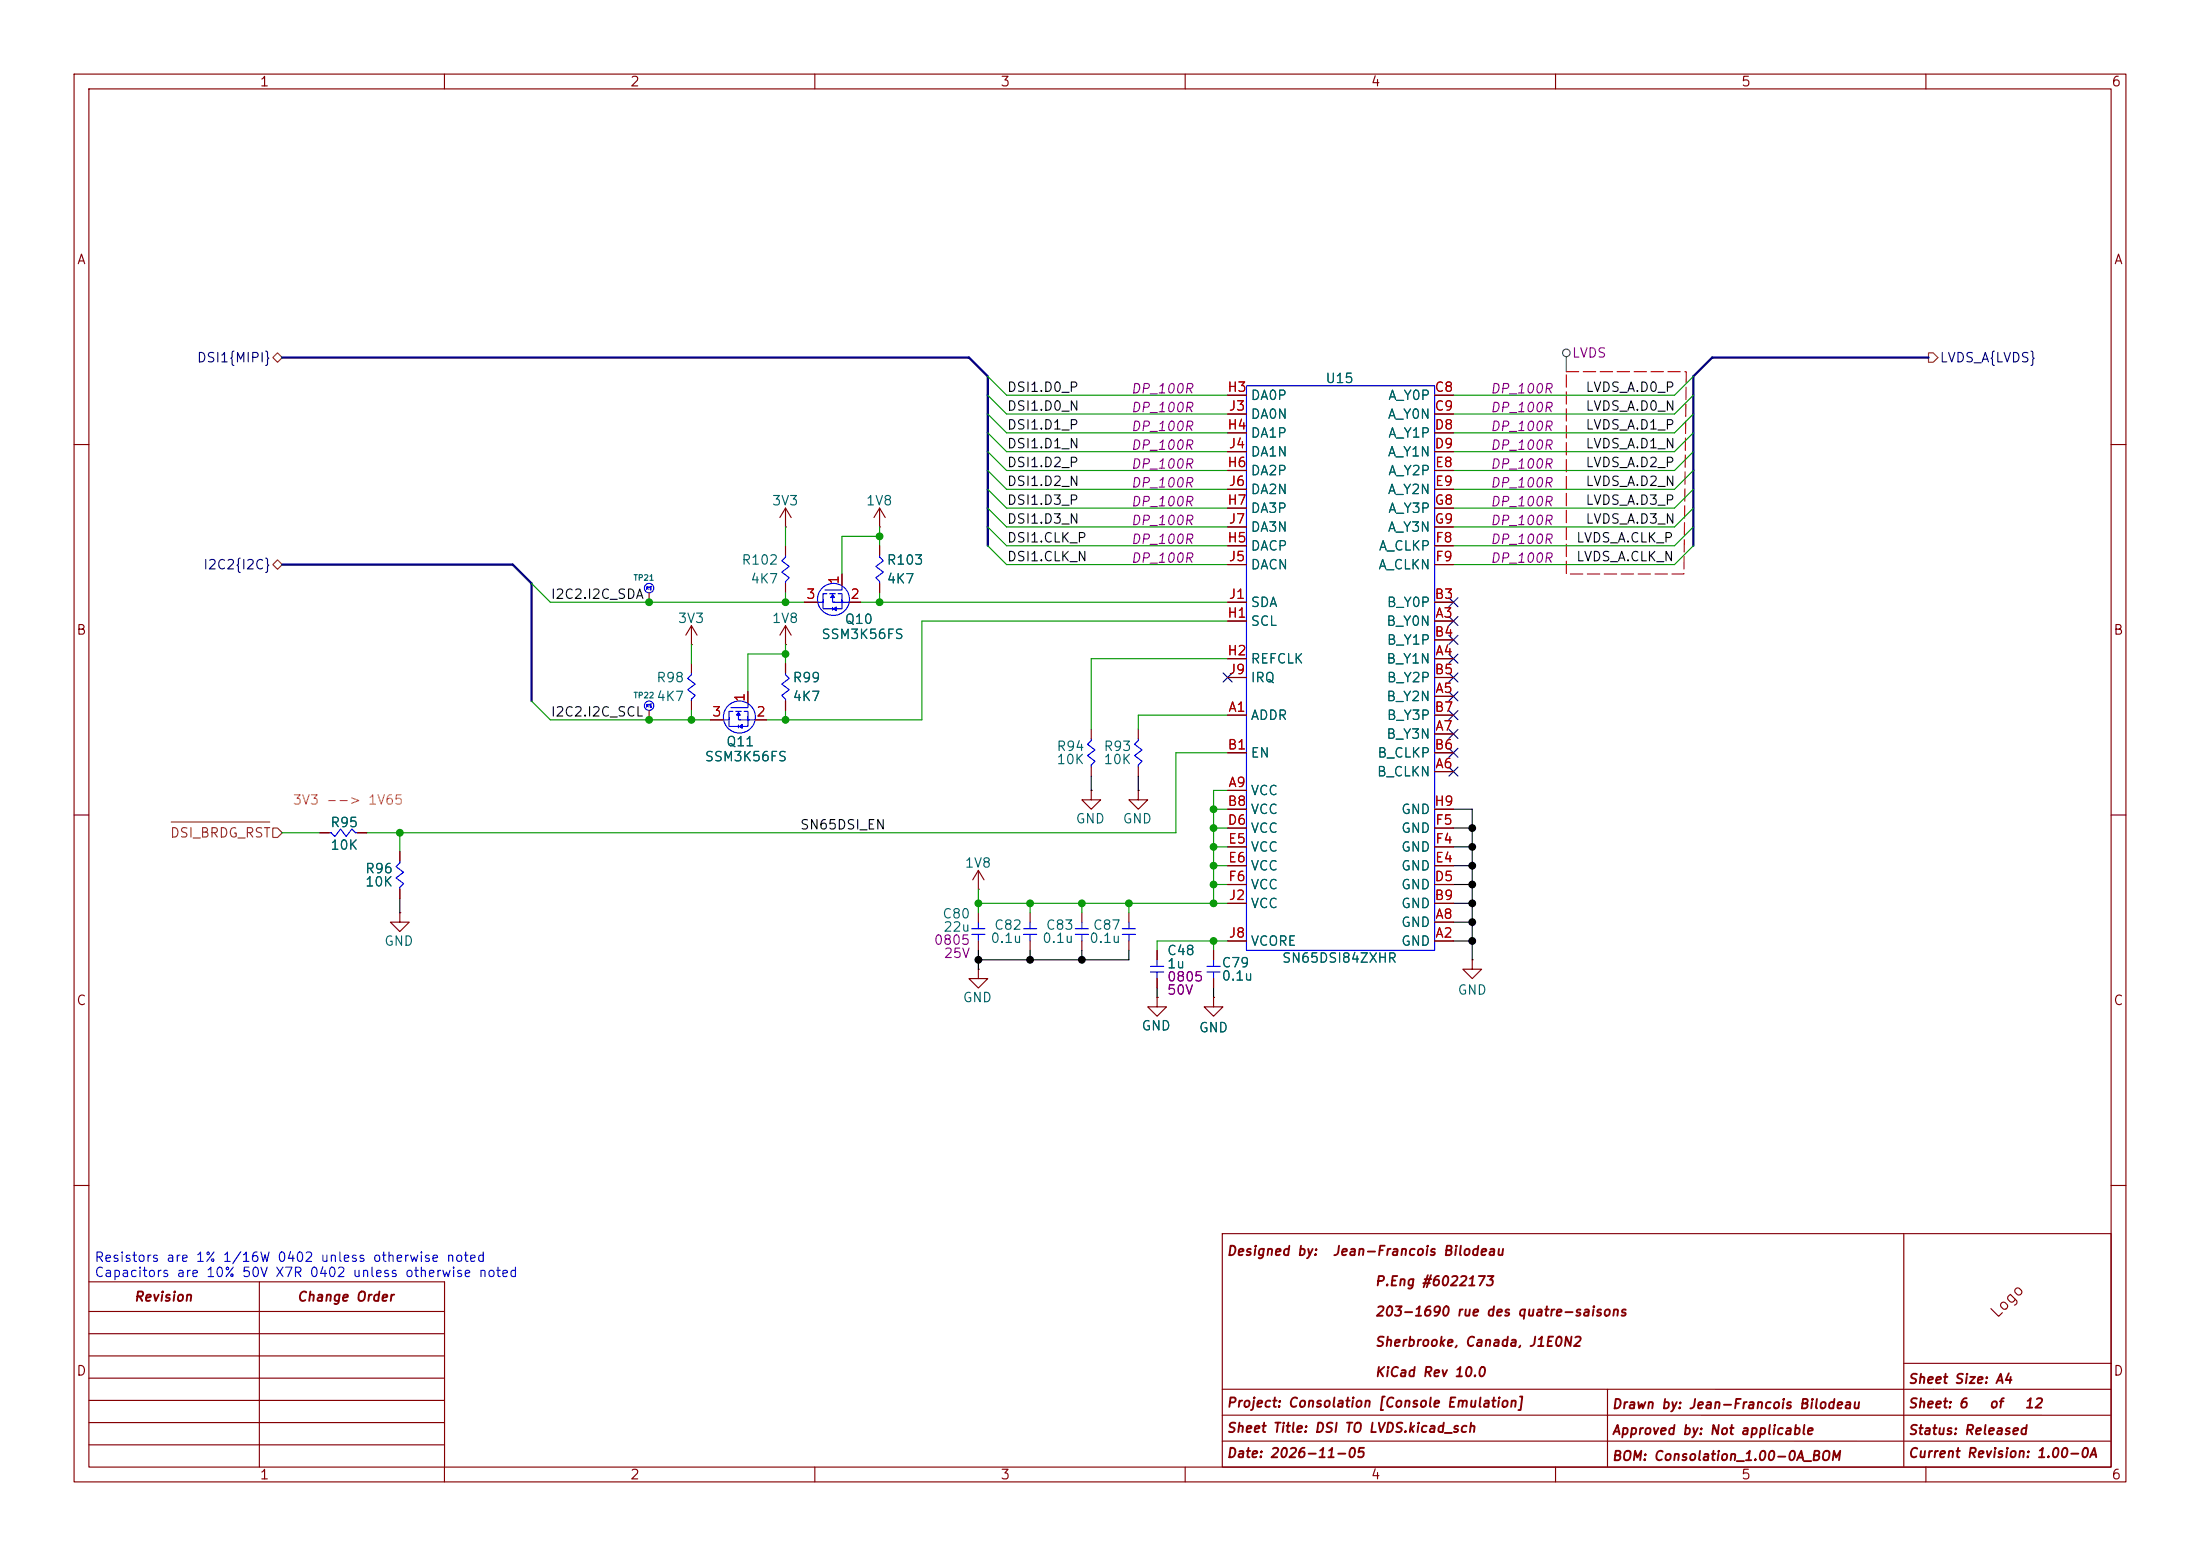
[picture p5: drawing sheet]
<svg xmlns="http://www.w3.org/2000/svg" width="297mm" height="210mm" viewBox="0 0 297 210" stroke-linecap="round" stroke-linejoin="round" font-family="sans-serif">
<g fill="none" stroke="#840000" stroke-width=".15">
<path d="M10 10h277v190h-277zM12 12h273v186h-273zM60 10v2M110 10v2M160 10v2M210 10v2M260 10v2M165.7 53.3h2.6M165.7 55.9h2.6M165.7 58.4h2.6M193.7 53.3h2.5M193.7 55.9h2.5"/>
<path d="M193.7 58.4h2.5M10 60h2M106 71.1h.1M106 68.6l-.7 1.3M106 68.6l.8 1.3M106 68.6v2.5M106 73.7v1.2M106 78.7v1.3M118.7 71.1h.1M118.7 68.6v2.5M118.7 73.7v1.2M118.7 78.7v1.3"/>
<path d="M118.7 68.6l-.7 1.3M118.7 68.6l.8 1.3M165.7 61h2.6M165.7 63.5h2.6M165.7 66h2.6M165.7 73.7h2.6M165.7 76.2h2.6M165.7 68.6h2.6M165.7 71.1h2.6M193.7 61h2.5M193.7 63.5h2.5M193.7 66h2.5"/>
<path d="M193.7 73.7h2.5M193.7 76.2h2.5M193.7 68.6h2.5M193.7 71.1h2.5M285 60h2M87.6 80v1.3M87.6 95.9v1.3M93.3 87h.1M93.3 84.5l-.7 1.2M93.3 84.5l.8 1.2M93.3 84.5v2.5M93.3 89.5v1.3"/>
<path d="M93.3 94.6v1.3M106 87h.1M106 84.5v2.5M106 89.5v1.3M106 94.6v1.3M106 84.5l-.7 1.2M106 84.5l.8 1.2M147.3 98.4v1.3M153.7 98.4v1.3M165.7 96.5h2.6M165.7 83.8h2.6M165.7 88.9h2.6"/>
<path d="M165.7 81.3h2.6M165.7 91.4h2.6M193.7 96.5h2.5M193.7 83.8h2.5M193.7 88.9h2.5M193.7 94h2.5M193.7 99.1h2.5M193.7 81.3h2.5M193.7 86.4h2.5M193.7 91.4h2.5M10 110h2M43.2 112.4h1.2"/>
<path d="M48.3 112.4h1.2M54 114.9v1.3M132.1 117.5l-.8 1.2M132.1 117.5l.7 1.2M132.1 117.5v2.5M147.3 106.7v1.3h1.3l-1.3 1.2-1.3-1.2h1.3M147.3 106.7h.1M147.3 103.5v1.3M153.7 106.7v1.3h1.2l-1.2 1.2-1.3-1.2h1.3M153.7 106.7h.1M153.7 103.5v1.3M165.7 106.7h2.6"/>
<path d="M165.7 101.6h2.6M165.7 109.2h2.6M165.7 119.4h2.6M165.7 111.8h2.6M165.7 116.8h2.6M165.7 114.3h2.6M193.7 104.1h2.5M193.7 101.6h2.5M193.7 109.2h2.5M193.7 119.4h2.5M193.7 111.8h2.5M193.7 116.8h2.5"/>
<path d="M193.7 114.3h2.5M285 110h2M54 123.2v1.3h1.2l-1.2 1.2-1.3-1.2h1.3M54 123.2h.1M54 120v1.3M132.1 130.8v1.3h1.2l-1.2 1.3-1.3-1.3h1.3M132.1 130.8h.1M132.1 120h.1M146 123.2v1.3M146 127v1.3M152.4 123.2v1.3M152.4 127v1.3"/>
<path d="M156.2 134.6v1.3h1.3l-1.3 1.3-1.3-1.3h1.3M156.2 134.6h.1M156.2 128.3v1.2M156.2 132.1v1.3M163.8 134.6v1.3h1.3l-1.3 1.3-1.2-1.3h1.2M163.8 134.6h.1M163.8 128.3v1.2M163.8 132.1v1.3M165.7 127h2.6M165.7 121.9h2.6M193.7 127h2.5M193.7 124.5h2.5"/>
<path d="M193.7 121.9h2.5M198.8 129.5v1.3h1.2l-1.2 1.3-1.3-1.3h1.3M198.8 129.5h.1M10 160h2M12 173h48v27M12 177h48M35 173v25M165 166.5h120v31.5h-120zM257 166.5v31.5M285 160h2M12 180h48M12 183h48"/>
<path d="M12 186h48M12 189h48M12 192h48M12 195h48M110 198v2M160 198v2M165 194.5h120M165 191h120M165 187.5h120M210 198v2M217 187.5v10.5M257 184h28"/>
<path d="M260 198v2"/>
</g>
<g fill="none" stroke="#00f" stroke-width=".15">
<path d="M168.3 52.1h25.4v76.2h-25.4zM106 74.9v.3l-.5 .5 1.1 .8-1.1 .7 1.1 .8-.6 .5v.2M118.7 74.9v.3l.6 .5-1.1 .8 1.1 .7-1.1 .8 .5 .5v.2M93.3 90.8v.3l-.5 .5 1.1 .7-1.1 .8 1.1 .8-.6 .5v.2M106 90.8v.3l.6 .5-1.1 .7 1.1 .8-1.1 .8 .5 .5v.2M147.3 99.7v.2l-.5 .6 1 .7-1 .8 1 .7-.5 .6v.2M153.7 99.7v.2l-.5 .6 1 .7-1 .8 1 .7-.5 .6v.2M44.4 112.4h.3l.5 .5 .8-1 .7 1 .8-1 .5 .5h.3M54 116.2v.3l-.5 .5 1 .7-1 .8 1 .8-.5 .5v.2M145.2 126.1h1.7M145.2 125.3h1.7M146 124.5v.8"/>
<path d="M146 126.1v.9M151.5 126.1h1.8M151.5 125.3h1.8M152.4 124.5v.8M152.4 126.1v.9M155.3 131.2h1.8M155.3 130.4h1.8M156.2 129.5v.9M156.2 131.2v.9M162.9 131.2h1.8M162.9 130.4h1.8M163.8 129.5v.9"/>
<path d="M163.8 131.2v.9"/>
<circle cx="87.6" cy="79.4" r=".63"/>
<circle cx="87.6" cy="95.2" r=".63"/>
</g>
<g fill="#00f">
<path d="M99.7 96.1l.2 .4h-.5z"/>
<path d="M99.8 98l.4-.2v.5z"/>
</g>
<g fill="none" stroke="#00f" stroke-width=".15">
<path d="M98.4 96.8v1.2h1.3M98.9 96h-.5v1.2h-.6M99.3 96h.8M99.7 96.1l.2 .4h-.5zM99.7 96.4v.8h1.4M99.7 97.9v.3M99.8 97.2h.1M99.8 98l.4-.2v.5zM100.5 96h.5M101 95v.5h-2.3M101 96.1v1.1h.9M101 96.8v1.2h-.9"/>
<path d="M131.2 126.1h1.8M131.2 125.3h1.8M132.1 124.5v.8M132.1 126.1v.9M138.2 126.1h1.8M138.2 125.3h1.8M139.1 124.5v.8M139.1 126.1v.9"/>
<circle cx="99.8" cy="96.8" r="2.16"/>
</g>
<path d="M95.9 97.2h1.8M101 93.3v1.6M102 97.2h1.5M132.1 123.2v1.3M132.1 127v1.3M139.1 123.2v1.3M139.1 127v1.3" fill="none" stroke="#840000" stroke-width=".15"/>
<g fill="#00f">
<path d="M112.4 80.3l.2 .3h-.5z"/>
<path d="M112.5 82.2l.4-.3v.5z"/>
</g>
<g fill="none" stroke="#00f" stroke-width=".15">
<path d="M113.7 79.1v.5h-2.3M111.1 80.9v1.3h1.3M111.6 80.1h-.5v1.2h-.6M112 80.1h.8M112.4 80.3l.2 .3h-.5zM112.4 80.5v.8h1.4M112.4 82v.4M112.5 81.3h.1M112.5 82.2l.4-.3v.5zM113.2 80.1h.5M113.7 80.2v1.1h.9M113.7 80.9v1.3h-.9"/>
<circle cx="112.5" cy="80.9" r="2.16"/>
</g>
<g fill="none" stroke="#840000" stroke-width=".15">
<path d="M165.7 53.3h2.6M165.7 55.9h2.6M165.7 58.4h2.6M193.7 53.3h2.5M193.7 55.9h2.5M193.7 58.4h2.5M113.7 77.5v1.5M118.7 73.7v1.2M118.7 78.7v1.3M165.7 61h2.6M165.7 63.5h2.6M165.7 66h2.6"/>
<path d="M165.7 73.7h2.6M165.7 76.2h2.6M165.7 68.6h2.6M165.7 71.1h2.6M193.7 61h2.5M193.7 63.5h2.5M193.7 66h2.5M193.7 73.7h2.5M193.7 76.2h2.5M193.7 68.6h2.5M193.7 71.1h2.5M95.9 97.2h1.8"/>
<path d="M101 93.3v1.6M102 97.2h1.5M106 89.5v1.3M106 94.6v1.3M108.6 81.3h1.8M114.7 81.3h1.5M165.7 81.3h2.6M165.7 96.5h2.6M165.7 83.8h2.6M165.7 88.9h2.6M165.7 91.4h2.6M193.7 81.3h2.5"/>
<path d="M193.7 96.5h2.5M193.7 83.8h2.5M193.7 88.9h2.5M193.7 94h2.5M193.7 99.1h2.5M193.7 86.4h2.5M193.7 91.4h2.5M43.2 112.4h1.2M48.3 112.4h1.2M54 114.9v1.3M165.7 106.7h2.6M165.7 101.6h2.6"/>
<path d="M165.7 109.2h2.6M165.7 119.4h2.6M165.7 111.8h2.6M165.7 116.8h2.6M165.7 114.3h2.6M193.7 104.1h2.5M193.7 101.6h2.5M193.7 109.2h2.5M193.7 119.4h2.5M193.7 111.8h2.5M193.7 116.8h2.5M193.7 114.3h2.5"/>
<path d="M54 120v1.3M156.2 134.6h.1M156.2 128.3v1.2M156.2 132.1v1.3M163.8 134.6h.1M163.8 128.3v1.2M163.8 132.1v1.3M165.7 127h2.6M165.7 121.9h2.6M193.7 127h2.5M193.7 124.5h2.5M193.7 121.9h2.5"/>
</g>
<g fill="none" stroke="#484848" stroke-width=".15">
<path d="M211.5 48.1v2.1"/>
<circle cx="211.5" cy="47.6" r=".51"/>
</g>
<path d="M211.5 50.2h16.1l-.3 27.3h-15.8v-27.3" fill="none" stroke="#f00" stroke-width=".15" stroke-dasharray="1.7 .6"/>
<path d="M36.8 48.3l.7-.7 .6 .7-.6 .6zM260.3 47.6h.7l.6 .7-.6 .6h-.7zM36.8 76.2l.7-.6 .6 .6-.6 .6zM23.1 110.9h13.3M36.8 111.8h.7l.6 .6-.6 .6h-.7z" fill="none" stroke="#725600" stroke-width=".15"/>
<path d="M38.1 48.3h92.7l2.5 2.5v22.9M260.3 48.3h-29.2l-2.5 2.5v22.9M38.1 76.2h31.1l2.6 2.5v15.9" fill="none" stroke="#000084" stroke-width=".3"/>
<g fill="none" stroke="#009600" stroke-width=".15">
<path d="M133.3 50.8l2.6 2.5h29.8M133.3 53.3l2.6 2.6h29.8M133.3 55.9l2.6 2.5h29.8M133.3 58.4l2.6 2.6h29.8M228.6 50.8l-2.5 2.5h-29.9M228.6 53.3l-2.5 2.6h-29.9M228.6 55.9l-2.5 2.5h-29.9M228.6 58.4l-2.5 2.6h-29.9M71.8 78.7l2.5 2.6h34.3M106 71.1v2.6M118.7 72.4h-5v5.1M118.7 71.1v2.6"/>
<path d="M133.3 71.1l2.6 2.6h29.8M133.3 73.7l2.6 2.5h29.8M133.3 68.6l2.6 2.5h29.8M133.3 66l2.6 2.6h29.8M133.3 61l2.6 2.5h29.8M133.3 63.5l2.6 2.5h29.8M228.6 71.1l-2.5 2.6h-29.9M228.6 73.7l-2.5 2.5h-29.9M228.6 68.6l-2.5 2.5h-29.9M228.6 66l-2.5 2.6h-29.9M228.6 61l-2.5 2.5h-29.9M228.6 63.5l-2.5 2.5h-29.9"/>
<path d="M71.8 94.6l2.5 2.6h21.6M93.3 87v2.5M93.3 95.9v1.3M106 80v1.3M106 87v2.5M106 95.9v1.3M106 88.3h-5v5M116.2 81.3h49.5M118.7 80v1.3M165.7 88.9h-18.4v9.5M165.7 96.5h-12v1.9M165.7 83.8h-41.2v13.4h-21"/>
<path d="M38.1 112.4h5.1M54 112.4v2.5M163.8 109.2h1.9M163.8 119.4h1.9M163.8 116.8h1.9M163.8 111.8h1.9M163.8 114.3h1.9M165.7 101.6h-7v10.8h-109.2M165.7 106.7h-1.9v15.2M132.1 121.9h33.6M132.1 120v3.2M139.1 121.9v1.3"/>
<path d="M146 121.9v1.3M152.4 121.9v1.3M163.8 127v1.3M165.7 127h-9.5v1.3"/>
</g>
<g fill="none" stroke="#000" stroke-width=".15">
<path d="M147.3 104.8v1.9M153.7 104.8v1.9M196.2 109.2h2.6v20.3M196.2 114.3h2.6M196.2 111.8h2.6M196.2 116.8h2.6M196.2 119.4h2.6M54 121.3v1.9M132.1 128.3v2.5M139.1 128.3v1.2M146 128.3v1.2M152.4 128.3v1.2h-20.3"/>
<path d="M156.2 133.4v1.2M163.8 133.4v1.2M196.2 124.5h2.6M196.2 121.9h2.6M196.2 127h2.6"/>
</g>
<g fill="none" stroke="#000084" stroke-width=".15">
<path d="M165.1 90.8l1.2 1.2M166.3 90.8l-1.2 1.2M195.6 90.8l1.2 1.2M195.6 80.7l1.2 1.2M195.6 95.9l1.2 1.2M195.6 98.5l1.2 1.2M195.6 85.8l1.2 1.2M195.6 88.3l1.2 1.2M195.6 93.4l1.2 1.2M195.6 83.2l1.2 1.2M196.8 90.8l-1.2 1.2M196.8 80.7l-1.2 1.2"/>
<path d="M196.8 95.9l-1.2 1.2M196.8 98.5l-1.2 1.2M196.8 85.8l-1.2 1.2M196.8 88.3l-1.2 1.2M196.8 93.4l-1.2 1.2M196.8 83.2l-1.2 1.2M195.6 103.5l1.2 1.2M195.6 101l1.2 1.2M196.8 103.5l-1.2 1.2M196.8 101l-1.2 1.2"/>
</g>
<g fill="#009600" stroke="#009600" stroke-width=".14">
<circle cx="87.6" cy="81.3" r=".46"/>
<circle cx="106" cy="81.3" r=".46"/>
<circle cx="93.3" cy="97.2" r=".46"/>
<circle cx="54" cy="112.4" r=".46"/>
<circle cx="87.6" cy="97.2" r=".46"/>
<circle cx="118.7" cy="81.3" r=".46"/>
<circle cx="118.7" cy="72.4" r=".46"/>
<circle cx="106" cy="97.2" r=".46"/>
<circle cx="106" cy="88.3" r=".46"/>
<circle cx="139.1" cy="121.9" r=".46"/>
<circle cx="146" cy="121.9" r=".46"/>
<circle cx="132.1" cy="121.9" r=".46"/>
<circle cx="152.4" cy="121.9" r=".46"/>
<circle cx="163.8" cy="121.9" r=".46"/>
<circle cx="163.8" cy="111.8" r=".46"/>
<circle cx="163.8" cy="109.2" r=".46"/>
<circle cx="163.8" cy="116.8" r=".46"/>
<circle cx="163.8" cy="119.4" r=".46"/>
<circle cx="163.8" cy="114.3" r=".46"/>
<circle cx="163.8" cy="127" r=".46"/>
</g>
<g fill="#000" stroke="#000" stroke-width=".14">
<circle cx="198.8" cy="116.8" r=".46"/>
<circle cx="198.8" cy="119.4" r=".46"/>
<circle cx="198.8" cy="111.8" r=".46"/>
<circle cx="198.8" cy="114.3" r=".46"/>
<circle cx="132.1" cy="129.5" r=".46"/>
<circle cx="139.1" cy="129.5" r=".46"/>
<circle cx="146" cy="129.5" r=".46"/>
<circle cx="198.8" cy="127" r=".46"/>
<circle cx="198.8" cy="124.5" r=".46"/>
<circle cx="198.8" cy="121.9" r=".46"/>
</g>
<text font-size="1.5" fill="#840000" x="269.8" y="178.3" transform="rotate(-45 269.8 178.3)">Logo</text>
<g font-size="1.3" fill="#840000">
<text x="35" y="12">1</text>
<text x="85" y="12">2</text>
<text x="135" y="12">3</text>
<text x="185" y="12">4</text>
<text x="235" y="12">5</text>
<text x="285" y="12">6</text>
<text x="10.3" y="36">A</text>
<text x="285.3" y="36">A</text>
<text x="10.2" y="86">B</text>
<text x="285.2" y="86">B</text>
<text x="10.2" y="136">C</text>
<text x="285.2" y="136">C</text>
<text x="165.5" y="169.8">Designed by:</text>
<text x="179.8" y="169.8">Jean-Francois Bilodeau</text>
<text x="185.5" y="173.9">P.Eng #6022173</text>
<text x="18" y="176">Revision</text>
<text x="40" y="176">Change Order</text>
<text x="185.5" y="178">203-1690 rue des quatre-saisons</text>
<text x="10.2" y="186">D</text>
<text x="185.5" y="182.1">Sherbrooke, Canada, J1E0N2</text>
<text x="285.2" y="186">D</text>
<text x="165.5" y="190.3">Project: Consolation [Console Emulation]</text>
<text x="185.5" y="186.1">KiCad Rev 10.0</text>
<text x="217.5" y="190.5">Drawn by: Jean-Francois Bilodeau</text>
<text x="257.5" y="187.1">Sheet Size: A4</text>
<text x="257.5" y="190.4">Sheet: 6</text>
<text x="268.4" y="190.4">of</text>
<text x="273.2" y="190.4">12</text>
<text x="165.5" y="197.1">Date: 2026-11-05</text>
<text x="165.5" y="193.7">Sheet Title: DSI TO LVDS.kicad_sch</text>
<text x="217.5" y="197.5">BOM: Consolation_1.00-0A_BOM</text>
<text x="217.5" y="194">Approved by: Not applicable</text>
<text x="257.5" y="197.1">Current Revision: 1.00-0A</text>
<text x="257.5" y="194">Status: Released</text>
<text x="35" y="200">1</text>
<text x="85" y="200">2</text>
<text x="135" y="200">3</text>
<text x="185" y="200">4</text>
<text x="235" y="200">5</text>
<text x="285" y="200">6</text>
</g>
<g font-size="1.3" fill="#000084">
<text x="26.5" y="49.2">DSI1{MIPI}</text>
<text x="261.8" y="49.2">LVDS_A{LVDS}</text>
<text x="27.3" y="77.2">I2C2{I2C}</text>
</g>
<g font-size="1.3" fill="#0f0f0f">
<text x="135.9" y="53.2">DSI1.D0_P</text>
<text x="214" y="53.2">LVDS_A.D0_P</text>
<text x="135.9" y="55.8">DSI1.D0_N</text>
<text x="135.9" y="58.3">DSI1.D1_P</text>
<text x="214" y="55.8">LVDS_A.D0_N</text>
<text x="214" y="58.3">LVDS_A.D1_P</text>
<text x="135.9" y="60.8">DSI1.D1_N</text>
<text x="135.9" y="63.4">DSI1.D2_P</text>
<text x="135.9" y="65.9">DSI1.D2_N</text>
<text x="214" y="65.9">LVDS_A.D2_N</text>
<text x="214" y="60.8">LVDS_A.D1_N</text>
<text x="214" y="63.4">LVDS_A.D2_P</text>
<text x="135.9" y="68.5">DSI1.D3_P</text>
<text x="135.9" y="71">DSI1.D3_N</text>
<text x="214" y="71">LVDS_A.D3_N</text>
<text x="214" y="68.5">LVDS_A.D3_P</text>
<text x="135.9" y="76.1">DSI1.CLK_N</text>
<text x="135.9" y="73.5">DSI1.CLK_P</text>
<text x="212.7" y="73.5">LVDS_A.CLK_P</text>
<text x="212.7" y="76.1">LVDS_A.CLK_N</text>
<text x="74.3" y="81.2">I2C2.I2C_SDA</text>
<text x="74.3" y="97">I2C2.I2C_SCL</text>
<text x="107.9" y="112.3">SN65DSI_EN</text>
</g>
<g font-size="1.3" fill="#840084">
<text x="152.6" y="53.4">DP_100R</text>
<text x="201.1" y="53.4">DP_100R</text>
<text x="212.1" y="48.6">LVDS</text>
<text x="152.6" y="56">DP_100R</text>
<text x="152.6" y="58.5">DP_100R</text>
<text x="201.1" y="56">DP_100R</text>
<text x="201.1" y="58.5">DP_100R</text>
<text x="152.6" y="61">DP_100R</text>
<text x="152.6" y="63.6">DP_100R</text>
<text x="201.1" y="61">DP_100R</text>
<text x="201.1" y="63.6">DP_100R</text>
<text x="152.6" y="68.7">DP_100R</text>
<text x="152.6" y="71.2">DP_100R</text>
<text x="152.6" y="66.1">DP_100R</text>
<text x="201.1" y="66.1">DP_100R</text>
<text x="201.1" y="71.2">DP_100R</text>
<text x="201.1" y="68.7">DP_100R</text>
<text x="152.6" y="76.3">DP_100R</text>
<text x="152.6" y="73.7">DP_100R</text>
<text x="201.1" y="73.7">DP_100R</text>
<text x="201.1" y="76.3">DP_100R</text>
<text x="126" y="127.8">0805</text>
<text x="127.3" y="129.6">25V</text>
<text x="157.5" y="132.8">0805</text>
<text x="157.5" y="134.6">50V</text>
</g>
<g font-size="1.3" fill="#a90000">
<text x="165.6" y="53.2">H3</text>
<text x="193.6" y="53.2">C8</text>
<text x="165.6" y="58.3">H4</text>
<text x="165.8" y="55.7">J3</text>
<text x="193.6" y="55.7">C9</text>
<text x="193.6" y="58.3">D8</text>
<text x="165.6" y="63.4">H6</text>
<text x="165.8" y="60.8">J4</text>
<text x="165.8" y="65.9">J6</text>
<text x="193.6" y="60.8">D9</text>
<text x="193.6" y="63.4">E8</text>
<text x="193.6" y="65.9">E9</text>
<text x="165.6" y="68.4">H7</text>
<text x="165.8" y="71">J7</text>
<text x="193.6" y="68.4">G8</text>
<text x="193.6" y="71">G9</text>
<text x="165.6" y="73.5">H5</text>
<text x="165.8" y="76.1">J5</text>
<text x="193.7" y="73.5">F8</text>
<text x="193.7" y="76.1">F9</text>
<text x="108.7" y="81.1">3</text>
<text x="113.5" y="79" transform="rotate(-90 113.5 79)">1</text>
<text x="114.7" y="81.1">2</text>
<text x="165.6" y="83.7">H1</text>
<text x="165.8" y="81.1">J1</text>
<text x="193.6" y="81.1">B3</text>
<text x="193.7" y="83.7">A3</text>
<text x="165.6" y="88.8">H2</text>
<text x="193.6" y="86.2">B4</text>
<text x="193.7" y="88.8">A4</text>
<text x="100.8" y="94.8" transform="rotate(-90 100.8 94.8)">1</text>
<text x="165.8" y="91.3">J9</text>
<text x="193.6" y="91.3">B5</text>
<text x="193.7" y="93.8">A5</text>
<text x="96" y="97">3</text>
<text x="102" y="97">2</text>
<text x="165.6" y="101.5">B1</text>
<text x="165.7" y="96.4">A1</text>
<text x="193.6" y="101.5">B6</text>
<text x="193.6" y="96.4">B7</text>
<text x="193.7" y="98.9">A7</text>
<text x="165.7" y="106.5">A9</text>
<text x="193.7" y="104">A6</text>
<text x="165.6" y="109.1">B8</text>
<text x="165.6" y="111.6">D6</text>
<text x="193.5" y="109.1">H9</text>
<text x="193.7" y="111.6">F5</text>
<text x="165.7" y="114.2">E5</text>
<text x="165.7" y="116.7">E6</text>
<text x="165.7" y="119.2">F6</text>
<text x="193.6" y="119.2">D5</text>
<text x="193.6" y="116.7">E4</text>
<text x="193.7" y="114.2">F4</text>
<text x="165.8" y="121.8">J2</text>
<text x="193.6" y="121.8">B9</text>
<text x="193.7" y="124.3">A8</text>
<text x="165.8" y="126.9">J8</text>
<text x="193.7" y="126.9">A2</text>
</g>
<g font-size="1.3" fill="#006464">
<text x="178.8" y="52">U15</text>
<text x="168.8" y="54.3">DA0P</text>
<text x="168.8" y="59.4">DA1P</text>
<text x="168.8" y="56.8">DA0N</text>
<text x="187.3" y="56.8">A_Y0N</text>
<text x="187.3" y="54.3">A_Y0P</text>
<text x="187.3" y="59.4">A_Y1P</text>
<text x="168.8" y="64.5">DA2P</text>
<text x="168.8" y="61.9">DA1N</text>
<text x="187.3" y="61.9">A_Y1N</text>
<text x="187.3" y="64.5">A_Y2P</text>
<text x="104.1" y="68.5">3V3</text>
<text x="116.8" y="68.5">1V8</text>
<text x="168.8" y="69.5">DA3P</text>
<text x="168.8" y="67">DA2N</text>
<text x="187.3" y="67">A_Y2N</text>
<text x="187.3" y="69.5">A_Y3P</text>
<text x="100" y="76.5">R102</text>
<text x="119.6" y="76.5">R103</text>
<text x="168.8" y="74.6">DACP</text>
<text x="168.8" y="77.2">DACN</text>
<text x="168.8" y="72.1">DA3N</text>
<text x="186" y="77.2">A_CLKN</text>
<text x="186" y="74.6">A_CLKP</text>
<text x="187.3" y="72.1">A_Y3N</text>
<text x="101.2" y="79.1">4K7</text>
<text x="119.6" y="79.1">4K7</text>
<text x="168.8" y="82.2">SDA</text>
<text x="187.1" y="82.2">B_Y0P</text>
<text x="91.4" y="84.4">3V3</text>
<text x="104.1" y="84.4">1V8</text>
<text x="110.8" y="86.6">SSM3K56FS</text>
<text x="113.9" y="84.5">Q10</text>
<text x="168.8" y="84.8">SCL</text>
<text x="168.8" y="89.9">REFCLK</text>
<text x="187.1" y="84.8">B_Y0N</text>
<text x="187.1" y="89.9">B_Y1N</text>
<text x="187.1" y="87.3">B_Y1P</text>
<text x="88.5" y="92.4">R98</text>
<text x="88.5" y="94.9">4K7</text>
<text x="106.9" y="92.4">R99</text>
<text x="106.9" y="94.9">4K7</text>
<text x="168.8" y="92.4">IRQ</text>
<text x="187.1" y="94.9">B_Y2N</text>
<text x="187.1" y="92.4">B_Y2P</text>
<text x="97.9" y="101">Q11</text>
<text x="142.6" y="101.7">R94</text>
<text x="148.9" y="101.7">R93</text>
<text x="168.8" y="97.5">ADDR</text>
<text x="187.1" y="100">B_Y3N</text>
<text x="187.1" y="97.5">B_Y3P</text>
<text x="95.1" y="103.1">SSM3K56FS</text>
<text x="142.6" y="103.5">10K</text>
<text x="148.9" y="103.5">10K</text>
<text x="168.8" y="107.6">VCC</text>
<text x="168.8" y="102.6">EN</text>
<text x="185.8" y="105.1">B_CLKN</text>
<text x="185.9" y="102.6">B_CLKP</text>
<text x="44.5" y="112">R95</text>
<text x="145.1" y="111.5">GND</text>
<text x="151.5" y="111.5">GND</text>
<text x="168.8" y="110.2">VCC</text>
<text x="168.8" y="112.7">VCC</text>
<text x="189.1" y="112.7">GND</text>
<text x="189.1" y="110.2">GND</text>
<text x="44.5" y="115">10K</text>
<text x="49.2" y="118.2">R96</text>
<text x="49.2" y="120">10K</text>
<text x="130.2" y="117.4">1V8</text>
<text x="168.8" y="115.3">VCC</text>
<text x="168.8" y="117.8">VCC</text>
<text x="189.1" y="117.8">GND</text>
<text x="189.1" y="115.3">GND</text>
<text x="127.1" y="124.3">C80</text>
<text x="134.1" y="125.8">C82</text>
<text x="141.1" y="125.8">C83</text>
<text x="147.5" y="125.8">C87</text>
<text x="168.8" y="120.3">VCC</text>
<text x="168.8" y="122.9">VCC</text>
<text x="189.1" y="125.4">GND</text>
<text x="189.1" y="122.9">GND</text>
<text x="189.1" y="120.3">GND</text>
<text x="51.8" y="128">GND</text>
<text x="127.3" y="126.1">22u</text>
<text x="133.6" y="127.6">0.1u</text>
<text x="140.6" y="127.6">0.1u</text>
<text x="147" y="127.6">0.1u</text>
<text x="157.5" y="129.2">C48</text>
<text x="157.5" y="131">1u</text>
<text x="164.8" y="130.9">C79</text>
<text x="168.8" y="128">VCORE</text>
<text x="173" y="130.2">SN65DSI84ZXHR</text>
<text x="189.1" y="128">GND</text>
<text x="129.9" y="135.6">GND</text>
<text x="164.8" y="132.7">0.1u</text>
<text x="196.7" y="134.6">GND</text>
<text x="154" y="139.4">GND</text>
<text x="161.8" y="139.6">GND</text>
</g>
<text font-size="1.3" fill="#725600" x="22.9" y="113.4">DSI_BRDG_RST</text>
<text font-size="1.3" fill="#f90" x="39.4" y="108.9">3V3 --&gt; 1V65</text>
<g font-size="1.3" fill="#0000c2">
<text x="12.7" y="170.6">Resistors are 1% 1/16W 0402 unless otherwise noted</text>
<text x="12.7" y="172.7">Capacitors are 10% 50V X7R 0402 unless otherwise noted</text>
</g>
<g font-size=".8" fill="#006464">
<text x="85.5" y="78.6">TP21</text>
<text x="85.5" y="94.4">TP22</text>
</g>
<g font-size=".3" fill="#00f">
<text x="87.6" y="79.6" transform="rotate(-90 87.6 79.6)">75</text>
<text x="88" y="79.7" transform="rotate(-90 88 79.7)">mil</text>
<text x="87.6" y="95.5" transform="rotate(-90 87.6 95.5)">75</text>
<text x="88" y="95.6" transform="rotate(-90 88 95.6)">mil</text>
</g>
</svg>
